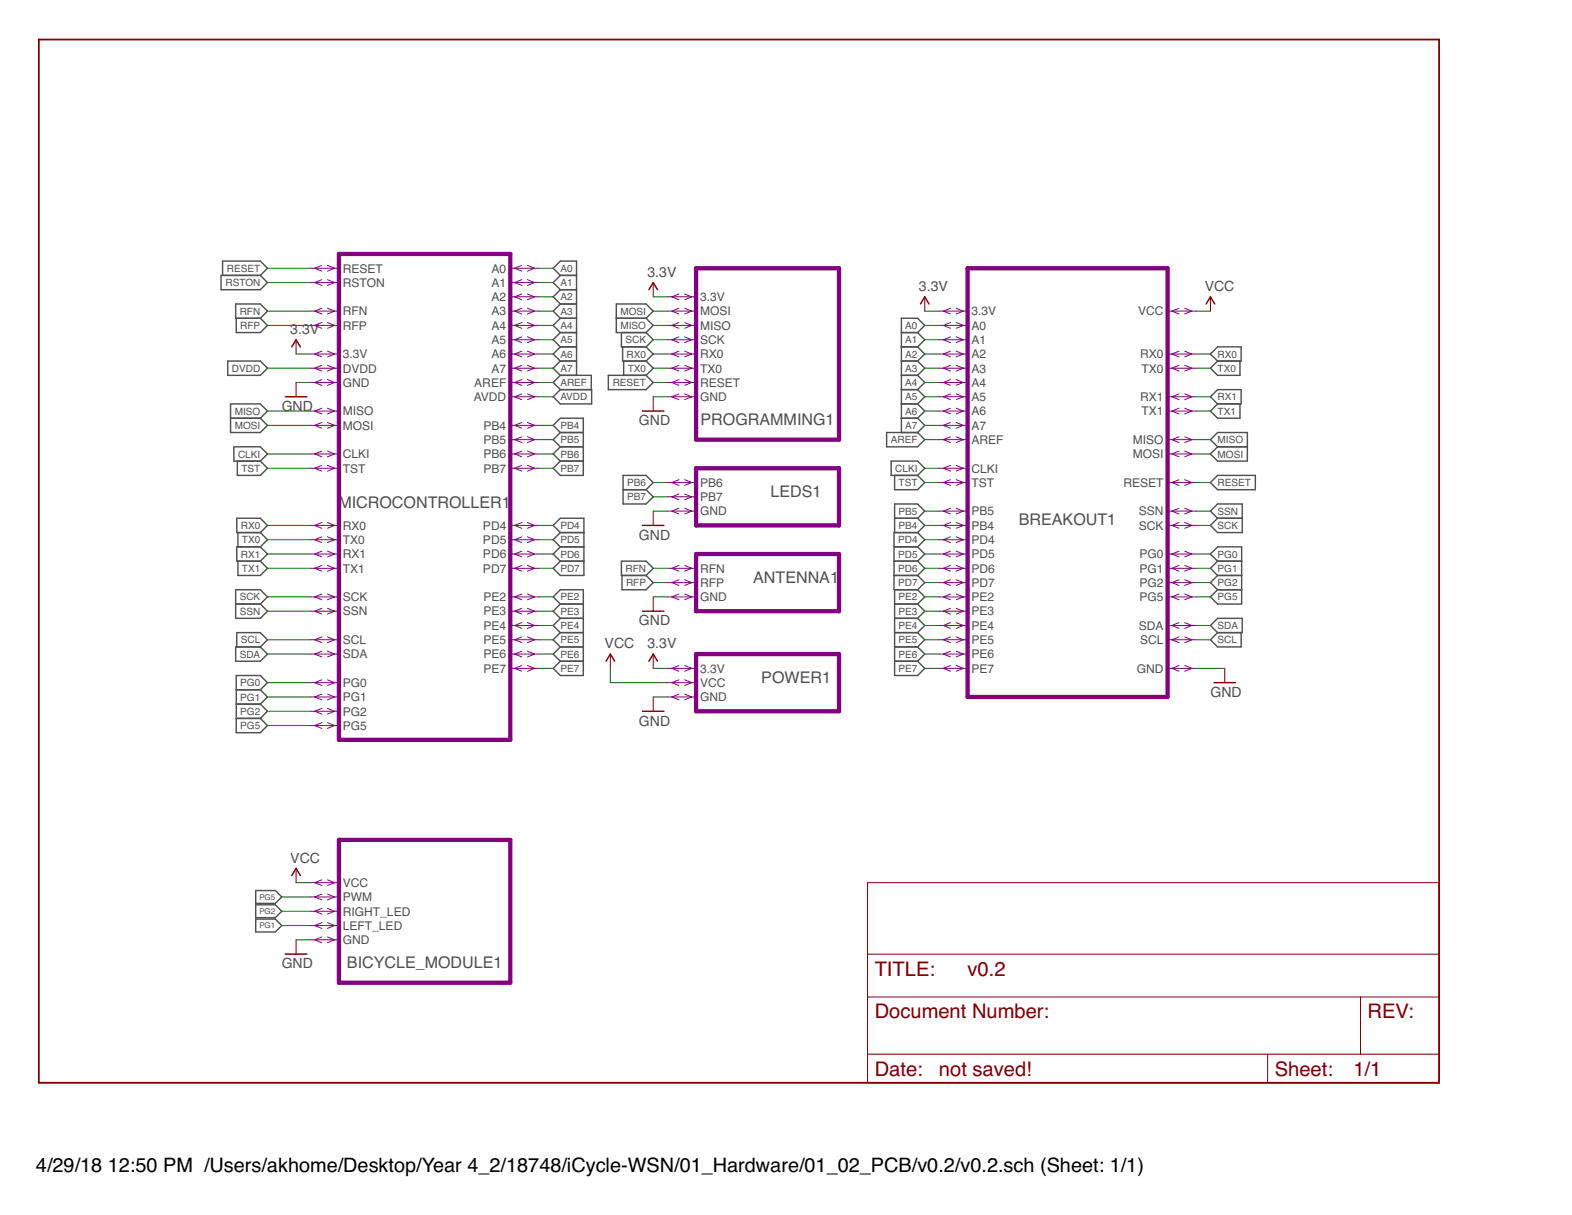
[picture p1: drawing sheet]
<svg xmlns="http://www.w3.org/2000/svg" width="279mm" height="216mm" viewBox="0 0 279 216" stroke-linecap="round" stroke-linejoin="round" font-family="sans-serif">
<g fill="none" stroke="#505050" stroke-width=".25">
<path d="M39.3 48.9h7l1.2 1.3-1.2 1.3h-7zM39.6 48.9v-2.5h6.7l1.2 1.3-1.2 1.2M41.9 54h4.4l1.2 1.3-1.2 1.3h-4.4zM42 56.6v2.5h4.3l1.2-1.3-1.2-1.2M99.6 48.9h2.9M99.6 48.9l-1.3-1.2 1.3-1.3h2.9v20.3M99.6 48.9l-1.3 1.3 1.3 1.3M99.6 51.5h2.9M99.6 56.6h2.9M99.6 54h2.9M99.6 59.1h2.9M99.6 56.6l-1.3 1.2 1.3 1.3"/>
<path d="M99.6 51.5l-1.3 1.2 1.3 1.3M99.6 54l-1.3 1.3 1.3 1.3M99.6 59.1l-1.3 1.3 1.3 1.2M109.5 56.6h5.3M110.4 59.1v2.5h4.4M114.8 56.6l1.3-1.3-1.3-1.3h-5.3v5.1h5.3M114.8 59.1l1.3 1.3-1.3 1.2M114.8 56.6l1.3 1.2-1.3 1.3M160.2 59.1h2.9M163.1 59.1l1.3-1.3-1.3-1.2h-2.9v20.3M163.1 59.1l1.3 1.3-1.3 1.2M40.5 64.2h5.8l1.2 1.2-1.2 1.3h-5.8z"/>
<path d="M41 71.8h5.3l1.2 1.2-1.2 1.3 1.2 1.3-1.2 1.3h-5.3zM41 74.3h5.3M41.6 79.4h4.7l1.2 1.3-1.2 1.2h-4.7zM99.6 69.2h5.6v2.6h-5.6l-1.3-1.3zM99.6 66.7h5.5v2.5M99.6 76.9l-1.3-1.3 1.3-1.3h4.1v10.2h-4.1l-1.3-1.3 1.3-1.3M99.6 64.2h2.9M99.6 76.9h4.1M99.6 79.4h4.1M99.6 61.6h2.9M99.6 76.9l-1.3 1.2 1.3 1.3M99.6 61.6l-1.3 1.3 1.3 1.3"/>
<path d="M99.6 64.2l-1.3 1.2 1.3 1.3M99.6 66.7l-1.3 1.3 1.3 1.2M99.6 79.4l-1.3 1.3 1.3 1.2M108.1 66.7h6.7l1.3 1.3-1.3 1.2h-6.7zM110.7 61.6v2.6h4.1M110.8 64.2v2.5M114.8 61.6l1.3 1.3-1.3 1.3M114.8 64.2l1.3 1.2-1.3 1.3M157.6 76.9h5.5l1.3 1.2-1.3 1.3h-5.5zM160.2 69.2h2.9M160.2 66.7h2.9M160.2 64.2h2.9"/>
<path d="M160.2 74.3h2.9M160.2 61.6h2.9M160.2 71.8h2.9M163.1 61.6l1.3 1.3-1.3 1.3M163.1 64.2l1.3 1.2-1.3 1.3M163.1 66.7l1.3 1.3-1.3 1.2M163.1 69.2l1.3 1.3-1.3 1.3M163.1 71.8l1.3 1.2-1.3 1.3M163.1 74.3l1.3 1.3-1.3 1.3M215.1 70.5l1.3-1.3h4.2v2.6h-4.2zM215.1 62.9l1.3-1.3h4.2v2.6h-4.2zM215.1 78.1l1.3-1.2h5.3v5h-5.3l-1.3-1.2 1.3-1.3z"/>
<path d="M216.4 64.2l-1.3 1.2 1.3 1.3h4v-2.5M216.4 71.8l-1.3 1.2 1.3 1.3h4v-2.5M216.4 79.4h5.3M42.1 92.1h4.2l1.2 1.3-1.2 1.2h-4.2zM42.2 81.9v2.6h4.1l1.2-1.3-1.2-1.3M42.3 99.7v2.6h4l1.2-1.3-1.2-1.3M42.3 94.6v2.6M46.3 97.2h-4.2v2.5h4.2M46.3 94.6l1.2 1.3-1.2 1.3M46.3 97.2l1.2 1.2-1.2 1.3M99.6 94.6l-1.3-1.2 1.3-1.3h4.2v10.2h-4.2l-1.3-1.3 1.3-1.3M99.6 99.7h4.2"/>
<path d="M99.6 81.9h4.1M99.6 94.6h4.2M99.6 97.2h4.2M99.6 94.6l-1.3 1.3 1.3 1.3M99.6 97.2l-1.3 1.2 1.3 1.3M110.4 99.7h4.4l1.3 1.3-1.3 1.3h-4.4zM110.7 84.5h4.1l1.3 1.2-1.3 1.3 1.3 1.3-1.3 1.3h-4.1zM110.7 87h4.1M158.4 81.9h4.7l1.3 1.3-1.3 1.3h-4.7zM158.9 99.7h4.2M158.9 97.2h4.2M159 84.5v2.5h4.1l1.3-1.3-1.3-1.2"/>
<path d="M159 92.1h4.1M163.1 92.1l1.3-1.3-1.3-1.2h-4.1v5M163.1 94.6h-4.2v10.2h4.2M163.1 92.1l1.3 1.3-1.3 1.2M163.1 94.6l1.3 1.3-1.3 1.3M163.1 97.2l1.3 1.2-1.3 1.3M163.1 99.7l1.3 1.3-1.3 1.3M215.1 85.7l1.3-1.2h6.7v2.5h-6.7zM215.1 90.8l1.3-1.2h4.4v5h-4.4l-1.3-1.2 1.3-1.3zM216.4 99.7h4.3M216.4 92.1h4.4M216.4 99.7l-1.3-1.3 1.3-1.2h4.3v10.1h-4.3l-1.3-1.2 1.3-1.3"/>
<path d="M216.4 99.7l-1.3 1.3 1.3 1.3M41.9 104.8h4.4l1.2 1.3-1.2 1.2 1.2 1.3-1.2 1.3h-4.4zM41.9 115h4.4l1.2 1.2-1.2 1.3h-4.4zM41.9 107.3h4.4M42.1 115v-2.6h4.2l1.2 1.3-1.2 1.3M99.6 107.3l-1.3-1.2 1.3-1.3h4.1v15.2h-4.1l-1.3-1.2 1.3-1.3M99.6 107.3h4.1M99.6 109.9h4.1M99.6 115h4.1M99.6 112.4h4.1M99.6 117.5h4.1M99.6 115l-1.3 1.2 1.3 1.3"/>
<path d="M99.6 109.9l-1.3 1.2 1.3 1.3M99.6 107.3l-1.3 1.3 1.3 1.3M99.6 112.4l-1.3 1.3 1.3 1.3M110.6 102.3v2.5h4.2l1.3-1.3-1.3-1.2M158.9 102.3h4.2M159 104.8v15.2h4.1l1.3-1.2-1.3-1.3M159 107.3h4.1M159 109.9h4.1M159 115h4.1M159 112.4h4.1M159 117.5h4.1M163.1 112.4l1.3 1.3-1.3 1.3"/>
<path d="M163.1 115l1.3 1.2-1.3 1.3M163.1 102.3l1.3 1.2-1.3 1.3M163.1 104.8l1.3 1.3-1.3 1.2M163.1 107.3l1.3 1.3-1.3 1.3M163.1 109.9l1.3 1.2-1.3 1.3M215.1 111.1l1.3-1.2h4.4v2.5h-4.4zM216.4 102.3h4.3M216.4 112.4l-1.3 1.3 1.3 1.3h4.2v-2.6M216.4 104.8h4.3M216.4 102.3l-1.3 1.2 1.3 1.3M42 122.6h4.3M42 125.1h4.3"/>
<path d="M42 127.7h4.3M46.3 122.6l1.2-1.3-1.2-1.3h-4.3v10.2h4.3l1.2-1.3-1.2-1.2M46.3 122.6l1.2 1.2-1.2 1.3M46.3 125.1l1.2 1.3-1.2 1.3M45.4 158.2h3.5l1.2 1.2-1.2 1.1h-3.5zM45.4 163.3h3.5l1.2 1.2-1.2 1.1h-3.5zM45.4 160.8h3.5l1.2 1.1-1.2 1.2h-3.5z"/>
</g>
<g fill="none" stroke="#800000" stroke-width=".25">
<path d="M115.3 51.5l.8-1.3 .8 1.3M163.6 54l.8-1.3 .7 1.3M214.4 54l.7-1.3 .8 1.3M50.7 70.5h3.8M51.9 61.6l.7-1.2 .8 1.2M114.2 73h3.8M114.2 93.4h3.8M107.7 117.5l.8-1.3 .7 1.3M114.2 108.6h3.8M115.3 117.5l.8-1.3 .8 1.3M114.2 126.4h3.8M215.8 121.3h3.8"/>
<path d="M51.9 155.6l.7-1.3 .8 1.3M50.7 169.5h3.8"/>
</g>
<g fill="none" stroke="#800000" stroke-width=".18">
<path d="M116.1 50.2v2.5M164.4 52.7v2.6M215.1 52.7v2.6M52.6 60.4v2.5M52.6 68v2.5M116.1 70.5v2.5M116.1 90.8v2.6M108.5 116.2v2.6M116.1 106.1v2.5M116.1 116.2v2.6M217.7 118.8v2.5M116.1 123.8v2.6"/>
<path d="M52.6 154.3v2.5M154.2 156.8h101.6v35.6h-101.6zM52.6 167v2.5M154.2 177.2h101.6M154.2 169.5h101.6M241.8 177.2v10.1M154.2 187.3h101.6M225.3 187.3v5.1"/>
</g>
<path d="M6.9 7h248.9v185.4h-248.9z" fill="none" stroke="#800000" stroke-width=".32"/>
<g fill="none" stroke="#008000" stroke-width=".18">
<path d="M47.5 55.3h7.7M47.5 47.7h7.7M47.5 50.2h7.7M47.5 57.8h7.7M95.8 52.7h2.5M95.8 55.3h2.5M95.8 47.7h2.5M95.8 50.2h2.5M95.8 57.8h2.5M116.1 52.7h2.5M116.1 55.3h2.5M116.1 57.8h2.5"/>
<path d="M164.4 55.3h2.5M164.4 57.8h2.5M212.6 55.3h2.5M47.5 65.4h7.7M47.5 75.6h7.7M47.5 73h7.7M52.6 68h2.6M52.6 62.9h2.6M95.8 70.5h2.5M95.8 68h2.5M95.8 62.9h2.5M95.8 65.4h2.5"/>
<path d="M95.8 75.6h2.5M95.8 60.4h2.5M95.8 78.1h2.5M116.1 70.5h2.5M116.1 68h2.5M116.1 62.9h2.5M116.1 65.4h2.5M116.1 60.4h2.5M164.4 70.5h2.5M164.4 68h2.5M164.4 62.9h2.5M164.4 65.4h2.5"/>
<path d="M164.4 75.6h2.5M164.4 73h2.5M164.4 60.4h2.5M164.4 78.1h2.5M212.6 70.5h2.5M212.6 62.9h2.5M212.6 65.4h2.5M212.6 73h2.5M212.6 78.1h2.5M47.5 80.7h7.7M47.5 83.2h7.7M47.5 93.4h7.7"/>
<path d="M47.5 95.9h7.7M47.5 98.4h7.7M95.8 80.7h2.5M95.8 83.2h2.5M95.8 93.4h2.5M95.8 95.9h2.5M95.8 98.4h2.5M116.1 90.8h2.5M116.1 85.7h2.5M116.1 88.3h2.5M164.4 90.8h2.5M164.4 85.7h2.5"/>
<path d="M164.4 83.2h2.5M164.4 93.4h2.5M164.4 95.9h2.5M164.4 98.4h2.5M212.6 90.8h2.5M212.6 85.7h2.5M212.6 80.7h2.5M212.6 93.4h2.5M212.6 98.4h2.5M47.5 106.1h7.7M47.5 101h7.7M47.5 108.6h7.7"/>
<path d="M47.5 113.7h7.7M47.5 116.2h7.7M95.8 106.1h2.5M95.8 118.8h2.5M95.8 101h2.5M95.8 108.6h2.5M95.8 113.7h2.5M95.8 116.2h2.5M95.8 111.1h2.5M108.5 118.8v2.5h10.1M116.1 106.1h2.5M116.1 118.8h2.5"/>
<path d="M116.1 101h2.5M116.1 103.5h2.5M164.4 106.1h2.5M164.4 118.8h2.5M164.4 101h2.5M164.4 108.6h2.5M164.4 113.7h2.5M164.4 116.2h2.5M164.4 111.1h2.5M164.4 103.5h2.5M212.6 106.1h2.5M212.6 118.8h5.1"/>
<path d="M212.6 101h2.5M212.6 113.7h2.5M212.6 111.1h2.5M212.6 103.5h2.5M47.5 123.8h7.7M47.5 121.3h7.7M47.5 126.4h7.7M47.5 128.9h7.7M116.1 123.8h2.5M50.1 159.4h5.1M52.6 156.8h2.6M50.1 164.5h5.1"/>
<path d="M50.1 161.9h5.1M52.6 167h2.6"/>
</g>
<path d="M60.2 45.1h30.5v86.4h-30.5zM123.7 47.7h25.4v30.4h-25.4zM172 47.7h35.5v76.1h-35.5zM123.7 83.2h25.4v10.2h-25.4zM123.7 98.4h25.4v10.2h-25.4zM123.7 116.2h25.4v10.2h-25.4zM60.2 149.2h30.5v25.4h-30.5z" fill="none" stroke="#800080" stroke-width=".76"/>
<g fill="none" stroke="#800080" stroke-width=".18">
<path d="M55.2 47.7h5M55.2 50.2h5M55.2 55.3h5M55.2 57.8h5M57.2 47.2l-1.3 .5 1.3 .5M57.2 54.8l-1.3 .5 1.3 .5M57.2 57.3l-1.3 .5 1.3 .5M57.2 49.7l-1.3 .5 1.3 .5M58.2 47.2l1.3 .5-1.3 .5M58.2 54.8l1.3 .5-1.3 .5M58.2 57.3l1.3 .5-1.3 .5M58.2 49.7l1.3 .5-1.3 .5"/>
<path d="M90.7 47.7h5.1M90.7 50.2h5.1M90.7 52.7h5.1M90.7 55.3h5.1M90.7 57.8h5.1M92.7 47.2l-1.2 .5 1.2 .5M92.7 49.7l-1.2 .5 1.2 .5M92.7 52.2l-1.2 .5 1.2 .6M92.7 54.8l-1.2 .5 1.2 .5M92.7 57.3l-1.2 .5 1.2 .5M92.7 59.9l-1.2 .5 1.2 .5M93.7 47.2l1.3 .5-1.3 .5"/>
<path d="M93.7 49.7l1.3 .5-1.3 .5M93.7 52.2l1.3 .5-1.3 .6M93.7 54.8l1.3 .5-1.3 .5M93.7 57.3l1.3 .5-1.3 .5M93.7 59.9l1.3 .5-1.3 .5M118.6 52.7h5.1M118.6 55.3h5.1M118.6 57.8h5.1M120.7 59.9l-1.3 .5 1.3 .5M120.7 57.3l-1.3 .5 1.3 .5M120.7 54.8l-1.3 .5 1.3 .5M120.7 52.2l-1.3 .5 1.3 .6"/>
<path d="M121.7 59.9l1.3 .5-1.3 .5M121.7 57.3l1.3 .5-1.3 .5M121.7 54.8l1.3 .5-1.3 .5M121.7 52.2l1.3 .5-1.3 .6M166.9 55.3h5.1M166.9 57.8h5.1M168.9 54.8l-1.2 .5 1.2 .5M168.9 57.3l-1.2 .5 1.2 .5M168.9 59.9l-1.2 .5 1.2 .5M169.9 54.8l1.3 .5-1.3 .5M169.9 57.3l1.3 .5-1.3 .5M169.9 59.9l1.3 .5-1.3 .5"/>
<path d="M207.5 55.3h5.1M209.5 54.8l-1.2 .5 1.2 .5M210.6 54.8l1.2 .5-1.2 .5M55.2 62.9h5M55.2 65.4h5M55.2 68h5M55.2 75.6h5M55.2 73h5M57.2 64.9l-1.3 .5 1.3 .5M57.2 67.5l-1.3 .5 1.3 .5M57.2 62.4l-1.3 .5 1.3 .5M57.2 72.5l-1.3 .5 1.3 .6"/>
<path d="M57.2 75.1l-1.3 .5 1.3 .5M58.2 64.9l1.3 .5-1.3 .5M58.2 67.5l1.3 .5-1.3 .5M58.2 62.4l1.3 .5-1.3 .5M58.2 72.5l1.3 .5-1.3 .6M58.2 75.1l1.3 .5-1.3 .5M90.7 60.4h5.1M90.7 62.9h5.1M90.7 65.4h5.1M90.7 68h5.1M90.7 70.5h5.1M90.7 75.6h5.1"/>
<path d="M90.7 78.1h5.1M92.7 62.4l-1.2 .5 1.2 .5M92.7 64.9l-1.2 .5 1.2 .5M92.7 67.5l-1.2 .5 1.2 .5M92.7 70l-1.2 .5 1.2 .5M92.7 75.1l-1.2 .5 1.2 .5M92.7 77.6l-1.2 .5 1.2 .5M93.7 62.4l1.3 .5-1.3 .5M93.7 64.9l1.3 .5-1.3 .5M93.7 67.5l1.3 .5-1.3 .5M93.7 70l1.3 .5-1.3 .5M93.7 75.1l1.3 .5-1.3 .5"/>
<path d="M93.7 77.6l1.3 .5-1.3 .5M118.6 60.4h5.1M118.6 62.9h5.1M118.6 65.4h5.1M118.6 68h5.1M118.6 70.5h5.1M120.7 67.5l-1.3 .5 1.3 .5M120.7 62.4l-1.3 .5 1.3 .5M120.7 64.9l-1.3 .5 1.3 .5M120.7 70l-1.3 .5 1.3 .5M121.7 67.5l1.3 .5-1.3 .5M121.7 62.4l1.3 .5-1.3 .5"/>
<path d="M121.7 64.9l1.3 .5-1.3 .5M121.7 70l1.3 .5-1.3 .5M166.9 60.4h5.1M166.9 62.9h5.1M166.9 65.4h5.1M166.9 68h5.1M166.9 70.5h5.1M166.9 75.6h5.1M166.9 78.1h5.1M166.9 73h5.1M168.9 77.6l-1.2 .5 1.2 .5M168.9 62.4l-1.2 .5 1.2 .5"/>
<path d="M168.9 64.9l-1.2 .5 1.2 .5M168.9 67.5l-1.2 .5 1.2 .5M168.9 70l-1.2 .5 1.2 .5M168.9 72.5l-1.2 .5 1.2 .6M168.9 75.1l-1.2 .5 1.2 .5M169.9 62.4l1.3 .5-1.3 .5M169.9 64.9l1.3 .5-1.3 .5M169.9 67.5l1.3 .5-1.3 .5M169.9 70l1.3 .5-1.3 .5M169.9 72.5l1.3 .5-1.3 .6M169.9 75.1l1.3 .5-1.3 .5M169.9 77.6l1.3 .5-1.3 .5"/>
<path d="M207.5 62.9h5.1M207.5 65.4h5.1M207.5 70.5h5.1M207.5 78.1h5.1M207.5 73h5.1M209.5 77.6l-1.2 .5 1.2 .5M209.5 62.4l-1.2 .5 1.2 .5M209.5 70l-1.2 .5 1.2 .5M209.5 64.9l-1.2 .5 1.2 .5M209.5 72.5l-1.2 .5 1.2 .6M210.6 77.6l1.2 .5-1.2 .5M210.6 62.4l1.2 .5-1.2 .5"/>
<path d="M210.6 70l1.2 .5-1.2 .5M210.6 64.9l1.2 .5-1.2 .5M210.6 72.5l1.2 .5-1.2 .6M55.2 80.7h5M55.2 83.2h5M55.2 93.4h5M55.2 95.9h5M55.2 98.4h5M57.2 80.2l-1.3 .5 1.3 .5M57.2 82.7l-1.3 .5 1.3 .5M57.2 92.9l-1.3 .5 1.3 .5M57.2 95.4l-1.3 .5 1.3 .5"/>
<path d="M57.2 97.9l-1.3 .5 1.3 .6M58.2 80.2l1.3 .5-1.3 .5M58.2 82.7l1.3 .5-1.3 .5M58.2 92.9l1.3 .5-1.3 .5M58.2 95.4l1.3 .5-1.3 .5M58.2 97.9l1.3 .5-1.3 .6M90.7 80.7h5.1M90.7 83.2h5.1M90.7 93.4h5.1M90.7 95.9h5.1M90.7 98.4h5.1M92.7 80.2l-1.2 .5 1.2 .5"/>
<path d="M92.7 82.7l-1.2 .5 1.2 .5M92.7 92.9l-1.2 .5 1.2 .5M92.7 95.4l-1.2 .5 1.2 .5M92.7 97.9l-1.2 .5 1.2 .6M93.7 80.2l1.3 .5-1.3 .5M93.7 82.7l1.3 .5-1.3 .5M93.7 92.9l1.3 .5-1.3 .5M93.7 95.4l1.3 .5-1.3 .5M93.7 97.9l1.3 .5-1.3 .6M118.6 90.8h5.1M118.6 85.7h5.1M118.6 88.3h5.1"/>
<path d="M120.7 87.8l-1.3 .5 1.3 .5M120.7 90.3l-1.3 .5 1.3 .5M120.7 85.2l-1.3 .5 1.3 .6M121.7 90.3l1.3 .5-1.3 .5M121.7 85.2l1.3 .5-1.3 .6M121.7 87.8l1.3 .5-1.3 .5M166.9 83.2h5.1M166.9 93.4h5.1M166.9 95.9h5.1M166.9 98.4h5.1M166.9 90.8h5.1M166.9 85.7h5.1"/>
<path d="M168.9 82.7l-1.2 .5 1.2 .5M168.9 92.9l-1.2 .5 1.2 .5M168.9 90.3l-1.2 .5 1.2 .5M168.9 95.4l-1.2 .5 1.2 .5M168.9 97.9l-1.2 .5 1.2 .6M168.9 85.2l-1.2 .5 1.2 .6M169.9 92.9l1.3 .5-1.3 .5M169.9 82.7l1.3 .5-1.3 .5M169.9 90.3l1.3 .5-1.3 .5M169.9 95.4l1.3 .5-1.3 .5M169.9 97.9l1.3 .5-1.3 .6M169.9 85.2l1.3 .5-1.3 .6"/>
<path d="M207.5 80.7h5.1M207.5 93.4h5.1M207.5 98.4h5.1M207.5 90.8h5.1M207.5 85.7h5.1M209.5 80.2l-1.2 .5 1.2 .5M209.5 97.9l-1.2 .5 1.2 .6M209.5 85.2l-1.2 .5 1.2 .6M209.5 92.9l-1.2 .5 1.2 .5M209.5 90.3l-1.2 .5 1.2 .5M210.6 80.2l1.2 .5-1.2 .5M210.6 97.9l1.2 .5-1.2 .6"/>
<path d="M210.6 85.2l1.2 .5-1.2 .6M210.6 92.9l1.2 .5-1.2 .5M210.6 90.3l1.2 .5-1.2 .5M55.2 101h5M55.2 106.1h5M55.2 108.6h5M55.2 113.7h5M55.2 116.2h5M57.2 100.5l-1.3 .5 1.3 .5M57.2 105.6l-1.3 .5 1.3 .5M57.2 108.1l-1.3 .5 1.3 .5M57.2 113.2l-1.3 .5 1.3 .5"/>
<path d="M57.2 115.7l-1.3 .5 1.3 .5M58.2 100.5l1.3 .5-1.3 .5M58.2 105.6l1.3 .5-1.3 .5M58.2 108.1l1.3 .5-1.3 .5M58.2 113.2l1.3 .5-1.3 .5M58.2 115.7l1.3 .5-1.3 .5M90.7 101h5.1M90.7 106.1h5.1M90.7 108.6h5.1M90.7 111.1h5.1M90.7 113.7h5.1M90.7 116.2h5.1"/>
<path d="M90.7 118.8h5.1M92.7 100.5l-1.2 .5 1.2 .5M92.7 105.6l-1.2 .5 1.2 .5M92.7 108.1l-1.2 .5 1.2 .5M92.7 110.6l-1.2 .5 1.2 .6M92.7 113.2l-1.2 .5 1.2 .5M92.7 115.7l-1.2 .5 1.2 .5M92.7 118.3l-1.2 .5 1.2 .5M93.7 100.5l1.3 .5-1.3 .5M93.7 105.6l1.3 .5-1.3 .5M93.7 108.1l1.3 .5-1.3 .5M93.7 110.6l1.3 .5-1.3 .6"/>
<path d="M93.7 113.2l1.3 .5-1.3 .5M93.7 115.7l1.3 .5-1.3 .5M93.7 118.3l1.3 .5-1.3 .5M118.6 101h5.1M118.6 106.1h5.1M118.6 118.8h5.1M118.6 103.5h5.1M120.7 118.3l-1.3 .5 1.3 .5M120.7 105.6l-1.3 .5 1.3 .5M120.7 100.5l-1.3 .5 1.3 .5M120.7 103l-1.3 .5 1.3 .5M121.7 105.6l1.3 .5-1.3 .5"/>
<path d="M121.7 100.5l1.3 .5-1.3 .5M121.7 103l1.3 .5-1.3 .5M121.7 118.3l1.3 .5-1.3 .5M166.9 101h5.1M166.9 106.1h5.1M166.9 108.6h5.1M166.9 111.1h5.1M166.9 113.7h5.1M166.9 116.2h5.1M166.9 118.8h5.1M166.9 103.5h5.1M168.9 113.2l-1.2 .5 1.2 .5"/>
<path d="M168.9 115.7l-1.2 .5 1.2 .5M168.9 118.3l-1.2 .5 1.2 .5M168.9 100.5l-1.2 .5 1.2 .5M168.9 103l-1.2 .5 1.2 .5M168.9 105.6l-1.2 .5 1.2 .5M168.9 108.1l-1.2 .5 1.2 .5M168.9 110.6l-1.2 .5 1.2 .6M169.9 105.6l1.3 .5-1.3 .5M169.9 100.5l1.3 .5-1.3 .5M169.9 103l1.3 .5-1.3 .5M169.9 108.1l1.3 .5-1.3 .5M169.9 110.6l1.3 .5-1.3 .6"/>
<path d="M169.9 113.2l1.3 .5-1.3 .5M169.9 115.7l1.3 .5-1.3 .5M169.9 118.3l1.3 .5-1.3 .5M207.5 101h5.1M207.5 106.1h5.1M207.5 111.1h5.1M207.5 113.7h5.1M207.5 118.8h5.1M207.5 103.5h5.1M209.5 118.3l-1.2 .5 1.2 .5M209.5 100.5l-1.2 .5 1.2 .5M209.5 103l-1.2 .5 1.2 .5"/>
<path d="M209.5 105.6l-1.2 .5 1.2 .5M209.5 113.2l-1.2 .5 1.2 .5M209.5 110.6l-1.2 .5 1.2 .6M210.6 118.3l1.2 .5-1.2 .5M210.6 100.5l1.2 .5-1.2 .5M210.6 103l1.2 .5-1.2 .5M210.6 105.6l1.2 .5-1.2 .5M210.6 113.2l1.2 .5-1.2 .5M210.6 110.6l1.2 .5-1.2 .6M55.2 121.3h5M55.2 123.8h5M55.2 126.4h5"/>
<path d="M55.2 128.9h5M57.2 120.8l-1.3 .5 1.3 .5M57.2 123.3l-1.3 .5 1.3 .6M57.2 125.9l-1.3 .5 1.3 .5M57.2 128.4l-1.3 .5 1.3 .5M58.2 120.8l1.3 .5-1.3 .5M58.2 123.3l1.3 .5-1.3 .6M58.2 125.9l1.3 .5-1.3 .5M58.2 128.4l1.3 .5-1.3 .5M118.6 121.3h5.1M118.6 123.8h5.1M120.7 123.3l-1.3 .5 1.3 .6"/>
<path d="M120.7 120.8l-1.3 .5 1.3 .5M121.7 123.3l1.3 .5-1.3 .6M121.7 120.8l1.3 .5-1.3 .5M55.2 156.8h5M55.2 159.4h5M57.2 156.3l-1.3 .5 1.3 .6M57.2 158.9l-1.3 .5 1.3 .5M58.2 156.3l1.3 .5-1.3 .6M58.2 158.9l1.3 .5-1.3 .5M55.2 167h5M55.2 161.9h5M55.2 164.5h5"/>
<path d="M57.2 166.5l-1.3 .5 1.3 .5M57.2 161.4l-1.3 .5 1.3 .5M57.2 164l-1.3 .5 1.3 .5M58.2 166.5l1.3 .5-1.3 .5M58.2 161.4l1.3 .5-1.3 .5M58.2 164l1.3 .5-1.3 .5"/>
</g>
<g font-size="3.6" fill="#800000">
<text x="155.5" y="173.4">TITLE:</text>
<text x="172" y="173.4">v0.2</text>
<text x="155.5" y="181">Document Number:</text>
<text x="243.1" y="181">REV:</text>
<text x="155.5" y="191.1">Date:</text>
<text x="166.9" y="191.1">not saved!</text>
<text x="226.6" y="191.1">Sheet:</text>
<text x="240.5" y="191.1">1/1</text>
</g>
<g font-size="3.5">
<text x="6.4" y="208.2">4/29/18</text>
<text x="19.2" y="208.2">12:50 PM /Users/akhome/Desktop/Year 4_2/18748/iCycle-WSN/01_Hardware/01_02_PCB/v0.2/v0.2.sch (Sheet: 1/1)</text>
</g>
<g font-size="2.9" fill="#505050">
<text x="124.5" y="75.6">PROGRAMMING1</text>
<text x="137" y="88.3">LEDS1</text>
<text x="60.1" y="90.3">MICROCONTROLLER1</text>
<text x="181.1" y="93.4">BREAKOUT1</text>
<text x="133.9" y="103.5">ANTENNA1</text>
<text x="135.3" y="121.3">POWER1</text>
<text x="61.7" y="172.1">BICYCLE_MODULE1</text>
</g>
<g font-size="2.5" fill="#505050">
<text x="115.1" y="49.2">3.3V</text>
<text x="163.3" y="51.7">3.3V</text>
<text x="214.1" y="51.7">VCC</text>
<text x="51.6" y="59.3">3.3V</text>
<text x="50.1" y="73.1">GND</text>
<text x="113.6" y="75.6">GND</text>
<text x="113.6" y="95.9">GND</text>
<text x="113.6" y="111.1">GND</text>
<text x="107.5" y="115.2">VCC</text>
<text x="115.1" y="115.2">3.3V</text>
<text x="215.1" y="123.8">GND</text>
<text x="113.6" y="128.9">GND</text>
<text x="51.6" y="153.3">VCC</text>
<text x="50.1" y="172.1">GND</text>
</g>
<g font-size="2.1" fill="#505050">
<text x="60.9" y="48.4">RESET</text>
<text x="60.9" y="51">RSTON</text>
<text x="87.4" y="48.4">A0</text>
<text x="87.4" y="51">A1</text>
<text x="87.4" y="53.5">A2</text>
<text x="124.4" y="53.5">3.3V</text>
<text x="60.9" y="56">RFN</text>
<text x="60.9" y="58.6">RFP</text>
<text x="87.4" y="56">A3</text>
<text x="87.4" y="58.6">A4</text>
<text x="124.4" y="58.6">MISO</text>
<text x="124.4" y="56">MOSI</text>
<text x="172.7" y="56">3.3V</text>
<text x="172.7" y="58.6">A0</text>
<text x="202.3" y="56">VCC</text>
<text x="60.9" y="63.7">3.3V</text>
<text x="87.4" y="61.1">A5</text>
<text x="87.4" y="63.7">A6</text>
<text x="124.4" y="61.1">SCK</text>
<text x="124.4" y="63.7">RX0</text>
<text x="172.7" y="61.1">A1</text>
<text x="172.7" y="63.7">A2</text>
<text x="202.7" y="63.7">RX0</text>
<text x="60.9" y="66.2">DVDD</text>
<text x="60.9" y="68.7">GND</text>
<text x="84.2" y="71.3">AVDD</text>
<text x="84.3" y="68.7">AREF</text>
<text x="87.4" y="66.2">A7</text>
<text x="124.4" y="68.7">RESET</text>
<text x="124.4" y="66.2">TX0</text>
<text x="124.4" y="71.3">GND</text>
<text x="172.7" y="66.2">A3</text>
<text x="172.7" y="68.7">A4</text>
<text x="172.7" y="71.3">A5</text>
<text x="202.7" y="71.3">RX1</text>
<text x="202.9" y="66.2">TX0</text>
<text x="60.9" y="73.8">MISO</text>
<text x="60.9" y="76.4">MOSI</text>
<text x="86" y="76.4">PB4</text>
<text x="172.7" y="73.8">A6</text>
<text x="172.7" y="76.4">A7</text>
<text x="202.9" y="73.8">TX1</text>
<text x="60.9" y="81.4">CLKI</text>
<text x="60.9" y="84">TST</text>
<text x="86" y="78.9">PB5</text>
<text x="86" y="81.4">PB6</text>
<text x="86" y="84">PB7</text>
<text x="172.7" y="78.9">AREF</text>
<text x="172.7" y="84">CLKI</text>
<text x="201.4" y="78.9">MISO</text>
<text x="201.4" y="81.4">MOSI</text>
<text x="124.4" y="86.5">PB6</text>
<text x="124.4" y="89.1">PB7</text>
<text x="172.7" y="86.5">TST</text>
<text x="199.7" y="86.5">RESET</text>
<text x="60.9" y="94.1">RX0</text>
<text x="85.8" y="94.1">PD4</text>
<text x="124.4" y="91.6">GND</text>
<text x="172.7" y="94.1">PB4</text>
<text x="172.7" y="91.6">PB5</text>
<text x="202.4" y="94.1">SCK</text>
<text x="202.4" y="91.6">SSN</text>
<text x="60.9" y="96.7">TX0</text>
<text x="60.9" y="99.2">RX1</text>
<text x="60.9" y="101.7">TX1</text>
<text x="85.8" y="96.7">PD5</text>
<text x="85.8" y="99.2">PD6</text>
<text x="85.8" y="101.7">PD7</text>
<text x="124.4" y="101.7">RFN</text>
<text x="172.7" y="96.7">PD4</text>
<text x="172.7" y="99.2">PD5</text>
<text x="172.7" y="101.7">PD6</text>
<text x="202.5" y="99.2">PG0</text>
<text x="202.5" y="101.7">PG1</text>
<text x="60.9" y="106.8">SCK</text>
<text x="86" y="106.8">PE2</text>
<text x="124.4" y="106.8">GND</text>
<text x="124.4" y="104.3">RFP</text>
<text x="172.7" y="104.3">PD7</text>
<text x="172.7" y="106.8">PE2</text>
<text x="202.5" y="104.3">PG2</text>
<text x="202.5" y="106.8">PG5</text>
<text x="60.9" y="109.4">SSN</text>
<text x="86" y="109.4">PE3</text>
<text x="86" y="111.9">PE4</text>
<text x="172.7" y="109.4">PE3</text>
<text x="172.7" y="111.9">PE4</text>
<text x="202.4" y="111.9">SDA</text>
<text x="60.9" y="114.4">SCL</text>
<text x="60.9" y="117">SDA</text>
<text x="86" y="114.4">PE5</text>
<text x="86" y="117">PE6</text>
<text x="86" y="119.5">PE7</text>
<text x="124.4" y="119.5">3.3V</text>
<text x="172.7" y="114.4">PE5</text>
<text x="172.7" y="117">PE6</text>
<text x="172.7" y="119.5">PE7</text>
<text x="202.1" y="119.5">GND</text>
<text x="202.7" y="114.4">SCL</text>
<text x="60.9" y="122.1">PG0</text>
<text x="60.9" y="124.6">PG1</text>
<text x="124.4" y="124.6">GND</text>
<text x="124.4" y="122.1">VCC</text>
<text x="60.9" y="127.1">PG2</text>
<text x="60.9" y="129.7">PG5</text>
<text x="60.9" y="157.6">VCC</text>
<text x="60.9" y="160.2">PWM</text>
<text x="60.9" y="167.8">GND</text>
<text x="60.9" y="162.7">RIGHT_LED</text>
<text x="60.9" y="165.2">LEFT_LED</text>
</g>
<g font-size="1.8" fill="#505050">
<text x="40.1" y="50.8">RSTON</text>
<text x="40.3" y="48.3">RESET</text>
<text x="99.6" y="48.3">A0</text>
<text x="99.6" y="50.8">A1</text>
<text x="99.6" y="53.4">A2</text>
<text x="42.6" y="55.9">RFN</text>
<text x="42.7" y="58.5">RFP</text>
<text x="99.6" y="55.9">A3</text>
<text x="99.6" y="58.5">A4</text>
<text x="110.3" y="55.9">MOSI</text>
<text x="110.3" y="58.5">MISO</text>
<text x="160.9" y="58.5">A0</text>
<text x="99.6" y="61">A5</text>
<text x="99.6" y="63.5">A6</text>
<text x="111.2" y="61">SCK</text>
<text x="111.4" y="63.5">RX0</text>
<text x="160.9" y="61">A1</text>
<text x="160.9" y="63.5">A2</text>
<text x="216.4" y="63.5">RX0</text>
<text x="41.2" y="66.1">DVDD</text>
<text x="99.6" y="66.1">A7</text>
<text x="99.6" y="68.6">AREF</text>
<text x="99.6" y="71.1">AVDD</text>
<text x="108.9" y="68.6">RESET</text>
<text x="111.6" y="66.1">TX0</text>
<text x="160.9" y="66.1">A3</text>
<text x="160.9" y="68.6">A4</text>
<text x="160.9" y="71.2">A5</text>
<text x="216.4" y="66.1">TX0</text>
<text x="216.4" y="71.1">RX1</text>
<text x="41.7" y="76.2">MOSI</text>
<text x="41.7" y="73.7">MISO</text>
<text x="99.6" y="76.2">PB4</text>
<text x="160.9" y="73.7">A6</text>
<text x="160.9" y="76.2">A7</text>
<text x="216.4" y="73.7">TX1</text>
<text x="42.3" y="81.3">CLKI</text>
<text x="42.9" y="83.8">TST</text>
<text x="99.6" y="78.8">PB5</text>
<text x="99.6" y="81.3">PB6</text>
<text x="99.6" y="83.8">PB7</text>
<text x="158.3" y="78.8">AREF</text>
<text x="159.1" y="83.8">CLKI</text>
<text x="216.4" y="81.3">MOSI</text>
<text x="216.4" y="78.8">MISO</text>
<text x="111.5" y="86.4">PB6</text>
<text x="111.5" y="88.9">PB7</text>
<text x="159.7" y="86.4">TST</text>
<text x="216.4" y="86.4">RESET</text>
<text x="42.8" y="94">RX0</text>
<text x="99.6" y="94">PD4</text>
<text x="159.7" y="94">PB4</text>
<text x="159.7" y="91.5">PB5</text>
<text x="216.4" y="94">SCK</text>
<text x="216.4" y="91.5">SSN</text>
<text x="42.8" y="99.1">RX1</text>
<text x="43" y="96.5">TX0</text>
<text x="43" y="101.6">TX1</text>
<text x="99.6" y="96.5">PD5</text>
<text x="99.6" y="99.1">PD6</text>
<text x="99.6" y="101.6">PD7</text>
<text x="111.2" y="101.6">RFN</text>
<text x="159.6" y="96.5">PD4</text>
<text x="159.6" y="99.1">PD5</text>
<text x="159.6" y="101.6">PD6</text>
<text x="216.4" y="99.1">PG0</text>
<text x="216.4" y="101.6">PG1</text>
<text x="42.6" y="106.7">SCK</text>
<text x="99.6" y="106.7">PE2</text>
<text x="111.3" y="104.2">RFP</text>
<text x="159.6" y="104.2">PD7</text>
<text x="159.7" y="106.7">PE2</text>
<text x="216.4" y="104.2">PG2</text>
<text x="216.4" y="106.7">PG5</text>
<text x="42.6" y="109.2">SSN</text>
<text x="99.6" y="109.2">PE3</text>
<text x="99.6" y="111.8">PE4</text>
<text x="159.7" y="109.2">PE3</text>
<text x="159.7" y="111.8">PE4</text>
<text x="216.4" y="111.8">SDA</text>
<text x="42.6" y="116.9">SDA</text>
<text x="42.8" y="114.3">SCL</text>
<text x="99.6" y="114.3">PE5</text>
<text x="99.6" y="116.9">PE6</text>
<text x="99.6" y="119.4">PE7</text>
<text x="159.7" y="114.3">PE5</text>
<text x="159.7" y="116.9">PE6</text>
<text x="159.7" y="119.4">PE7</text>
<text x="216.4" y="114.3">SCL</text>
<text x="42.7" y="121.9">PG0</text>
<text x="42.7" y="124.5">PG1</text>
<text x="42.7" y="127">PG2</text>
<text x="42.7" y="129.6">PG5</text>
</g>
<g font-size="1.4" fill="#505050">
<text x="46.1" y="159.9">PG5</text>
<text x="46.1" y="165">PG1</text>
<text x="46.1" y="162.4">PG2</text>
</g>
</svg>
